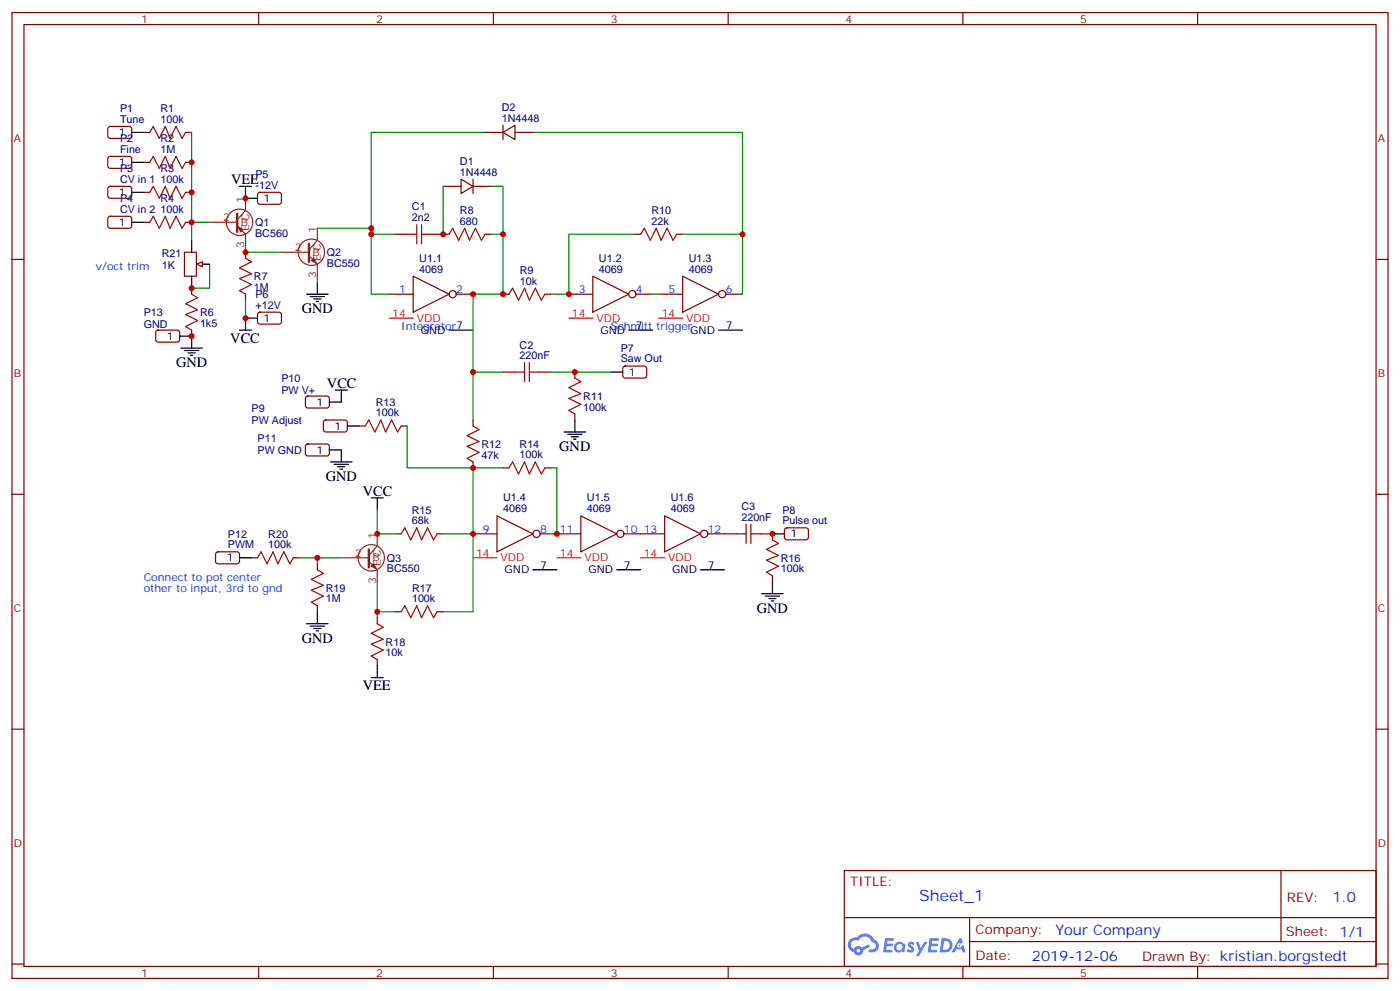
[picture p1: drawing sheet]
<svg xmlns="http://www.w3.org/2000/svg" width="412mm" height="292mm" viewBox="0 0 412 292" stroke-linecap="round" stroke-linejoin="round" font-family="sans-serif">
<g fill="none" stroke="#870000" stroke-width=".35">
<path d="M3.5 3.7h405.4v284.3h-405.4zM7.1 7.2h398.2v277.3h-398.2zM76.2 3.7v3.5M145.3 3.7v3.5M214.5 3.7v3.5M283.6 3.7v3.5M352.8 3.7v3.5M3.5 76.4h3.6M405.3 76.4h3.6M3.5 145.5h3.6M405.3 145.5h3.6M3.5 214.7h3.6"/>
<path d="M405.3 214.7h3.6M248.7 256.3h156.6v28.2h-156.6zM377.3 256.3v20.9M248.7 270.1h156.5M285.6 277.2h119.6M285.6 270.1v14.2M3.5 283.8h3.6M76.2 284.5v3.5M145.3 284.5v3.5M214.5 284.5v3.5M283.6 284.5v3.5M352.8 284.5v3.5"/>
<path d="M405.3 283.8h3.6"/>
</g>
<g fill="#5487ff">
<path d="M267.7 277.5a1.22 1.22 0 0 1 1.7 .2l-.4 .6a.47 .47 0 0 0-.3-.4 .47 .47 0 0 0-.5 .2l.1 .2a1.14 1.14 0 0 1 .8 1.8 1.14 1.14 0 0 1-1.9 0l-.2-.2 .5-.6 .7 .5a.29 .29 0 0 0 .3-.3 .29 .29 0 0 0-.2-.3 1.04 1.04 0 0 1-.6-1.7z"/>
<path d="M260.7 276.2h2.4l.3 .2-.2 .5-1.8 .1-.1 .8h1.5l.3 .4-.3 .4h-1.6l-.2 1.1h1.7l.2 .3-.2 .3-2.6 .1z"/>
<path d="M273.8 276.2h2.4l.3 .2-.1 .5-1.8 .1-.2 .8h1.6l.3 .4-.4 .4-1.6-.1-.1 1.1 1.7 .1 .2 .3-.2 .3-2.6 .1z"/>
<path d="M282.6 276.2h.7l.3 1.3-.6 .3a.69 .69 0 0 0-1 .3 .69 .69 0 0 0 .4 .9 .69 .69 0 0 0 .9-.6l.5-.2 .6 2.2h-.8l-.2-.9h-1.8l-.5 .9h-.8z"/>
<path d="M269.8 277.3h.8l.6 1.8 1.1-1.8h.9l-2.6 4.2h-.8l.9-1.5z"/>
<path d="M277.4 276.2l-.6 4.2h1.3a2.11 2.11 0 0 0 2.5-2.1 2.11 2.11 0 0 0-2.5-2.1zM278.1 277a1.39 1.39 0 0 1 1.7 1.4 1.39 1.39 0 0 1-1.8 1.2h-.3z"/>
<path d="M263.7 277.8a1.54 1.54 0 0 0-.1 2.2 1.54 1.54 0 0 0 2.2 .1l.6 .3 .3-2.3-.2-.3h-.4a1.49 1.49 0 0 0-2.4 0zM264 278.8a.94 .94 0 0 1 1.8 0 .94 .94 0 0 1-1.8 0z"/>
<path d="M250.4 276.6a2.18 2.18 0 0 0 1.1 3.7 1.44 1.44 0 0 0 1.6 .9 1.44 1.44 0 0 0 1.2-1.4l2-1.1-.5-.7-1.9 1a1.47 1.47 0 0 0-2.4 .4 1.39 1.39 0 0 1-.7-1.9 1.39 1.39 0 0 1 2-.5 2.12 2.12 0 0 1 2.2-1.3 2.12 2.12 0 0 1 1.9 1.7 1.14 1.14 0 0 1 1.1 1.4 1.14 1.14 0 0 1-1.7 .7 .43 .43 0 0 0-.5 .4 .43 .43 0 0 0 .4 .5 1.98 1.98 0 0 0 2.5-1.2 1.98 1.98 0 0 0-1.2-2.6 3.1 3.1 0 0 0-5.3-.6l-.9 .1zM252.3 279.9a.55 .55 0 0 1 1.1 0 .55 .55 0 0 1-1.1 0z"/>
<circle cx="282.6" cy="278.3" r=".26"/>
</g>
<g fill="none" stroke="#870000" stroke-width=".35">
<path d="M32 37.4l.5-.2 5.9 .1 .4 .6-.1 2.4-.6 .4h-5.9l-.5-.7v-2.1zM42.3 39h1.8M54.7 39h1.7M142.9 39h5.3M148.2 39l3.5-2.1v4.2zM148.2 36.9v4.2M151.7 39h5.3M32 46.2l.5-.2 5.9 .1 .4 .6-.1 2.4-.6 .5-5.9-.1-.5-.6v-2.2zM32 55.1l.5-.2h5.9l.4 .7-.1 2.4-.6 .4-5.9-.1-.5-.6v-2.1zM42.3 47.8h1.8M42.3 56.6h1.8M54.7 47.8h1.7"/>
<path d="M54.7 56.6h1.7M76.1 56.8l.5-.2 5.9 .1 .4 .6-.1 2.4-.6 .4h-5.9l-.5-.7v-2.1zM130.5 54.9h5.3M135.8 52.7l3.5 2.2-3.5 2.1zM139.3 52.7v4.3M139.3 54.9h5.3M32 63.9l.5-.2h5.9l.4 .7-.1 2.4-.6 .4-5.9-.1-.5-.6v-2.1zM42.3 65.4h1.8M54.3 74.3h3.6v7h-3.6zM54.7 65.4h1.7M58.6 77.8h1.7M72.3 74.3v1.7"/>
<path d="M116.4 69h3.5M127 69h5.3M142.9 69h1.7M187 69h1.7M199.3 69h1.8M46.1 97.4l.5-.2h5.9l.4 .7v2.4l-.7 .4h-5.9l-.4-.7v-2.1zM56.4 84.8v1.8M56.4 97.2v1.8M72.3 86.6v1.8M76.1 92.1l.5-.2 5.9 .1 .4 .6-.1 2.4-.6 .4h-5.9l-.5-.7v-2.1zM114.7 86.6h7M121.7 81.3l10.6 5.3-10.6 5.3z"/>
<path d="M134.4 86.6h4.9M148.2 86.6h1.7M160.5 86.6h1.8M167.6 86.6h7M174.6 81.3l10.6 5.3-10.6 5.3zM187.3 86.6h5M194 86.6h7.1M201.1 81.3l10.6 5.3-10.6 5.3zM213.8 86.6h4.9M90.2 116.8l.5-.2h5.9l.4 .7-.1 2.4-.6 .4h-5.9l-.4-.7v-2.1zM148.2 109.5h3.5M158.7 109.5h3.6"/>
<path d="M169.3 109.5v1.8M183.7 108l.4-.2h6l.4 .7-.1 2.4-.6 .4-5.9-.1-.5-.6v-2.1zM90.2 130.9l.5-.2 5.9 .1 .4 .6-.1 2.4-.6 .4h-5.9l-.4-.7v-2.1zM95.5 123.9l.5-.3 5.9 .1 .4 .7-.1 2.3-.6 .5-5.9-.1-.5-.6v-2.1zM105.8 125.4h1.8M118.2 125.4h1.7M139.3 123.6v1.8M139.3 136v1.8M148.2 137.8h1.7M160.5 137.8h1.8M169.3 121.9v1.7M116.4 157.2h1.8"/>
<path d="M128.8 157.2h1.7M139.3 157.2h7.1M146.4 151.9l10.6 5.3-10.6 5.3zM159.1 157.2h12M171.1 151.9l10.6 5.3-10.6 5.3zM183.8 157.2h12M195.8 151.9l10.6 5.3-10.6 5.3zM208.5 157.2h8.5M224 157.2h3.5v1.7M231.3 155.6l.5-.2 5.9 .1 .4 .6v2.4l-.7 .4h-5.9l-.4-.7v-2.1zM63.7 162.7l.5-.2h5.9l.5 .7-.1 2.4-.7 .4-5.9-.1-.4-.6v-2.1zM74.1 164.2h1.7"/>
<path d="M86.4 164.2h1.8M93.5 166v1.7M93.5 178.3v1.8M227.5 169.5v1.8M111.1 181.9v1.7M111.1 194.2v1.8M116.4 180.1h1.8M128.8 180.1h1.7"/>
<circle cx="133.3" cy="86.6" r="1.06"/>
<circle cx="186.3" cy="86.6" r="1.06"/>
<circle cx="212.7" cy="86.6" r="1.06"/>
<circle cx="158" cy="157.2" r="1.06"/>
<circle cx="182.7" cy="157.2" r="1.06"/>
<circle cx="207.4" cy="157.2" r="1.06"/>
</g>
<g fill="none" stroke="#000" stroke-width=".35">
<path d="M38.8 39h3.5M38.8 47.8h3.5M38.8 56.6h3.5M70.6 54.9h3.5M72.3 54.9v3.5h3.5M38.8 65.4h3.5M56.4 70.7v3.6M58.2 77.8h3.5M52.9 99h3.5v3.5M56.4 81.3v3.5M70.6 97.2h3.5M75.8 93.7h-3.5v3.5"/>
<path d="M90.3 86.6h6.4M91.4 87.3h4.2M92.4 88h2.1M93.1 88.7h.7M93.5 83.1v3.5M132.3 97.2h7M185.2 97.2h7.1M211.7 97.2h7M53.3 102.5h6.3M54.3 103.2h4.3M55.4 103.9h2.1M56.1 104.6h.7"/>
<path d="M98.8 114.8h3.5M100.5 114.8v3.6h-3.5M179.9 109.5h3.5M97 132.5h3.5v3.5M97.4 136h6.3M98.4 136.7h4.3M99.5 137.4h2.1M100.2 138.1h.7M102.3 125.4h3.5M166.2 127.2h6.3M167.2 127.9h4.2M168.3 128.6h2.1"/>
<path d="M169 129.3h.7M169.3 123.6v3.6M109.4 146.6h3.5M111.1 146.6v3.5M227.5 157.2h3.6M70.6 164.2h3.5M157 167.7h7M181.7 167.7h7M206.4 167.7h7M224.4 174.8h6.3M225.4 175.5h4.3M226.5 176.2h2.1"/>
<path d="M227.2 176.9h.7M227.5 171.3v3.5M90.3 183.6h6.4M91.4 184.3h4.2M92.4 185h2.1M93.1 185.7h.7M93.5 180.1v3.5M109.4 199.5h3.5M111.1 196v3.5"/>
</g>
<g fill="none" stroke="#a10000" stroke-width=".35">
<path d="M44.1 39l1.1-1.8 1.7 3.5 1.8-3.5 1.4 3.5 1.8-3.5 1.7 3.5 1.1-1.7M44.1 56.6l1.1-1.7 1.7 3.5 1.8-3.5 1.4 3.5 1.8-3.5 1.7 3.5 1.1-1.8M44.1 47.8l1.1-1.8 1.7 3.6 1.8-3.6 1.4 3.6 1.8-3.6 1.7 3.6 1.1-1.8M44.1 65.4l1.1-1.7 1.7 3.5 1.8-3.5 1.4 3.5 1.8-3.5 1.7 3.5 1.1-1.8M72.3 76l1.8 1.1-3.5 1.7 3.5 1.8-3.5 1.4 3.5 1.8-3.5 1.7 1.7 1.1M119.9 69h2.9M122.8 66.1v5.7M124.2 66.1v5.7M124.2 69h2.8M132.3 69l1-1.8 1.8 3.5 1.8-3.5 1.4 3.5 1.8-3.5 1.7 3.5 1.1-1.7M188.7 69l1.1-1.8 1.8 3.5 1.7-3.5 1.4 3.5 1.8-3.5 1.8 3.5 1-1.7M56.4 86.6l1.8 1.1-3.5 1.7 3.5 1.8-3.5 1.4 3.5 1.8-3.5 1.7 1.7 1.1"/>
<path d="M149.9 86.6l1.1-1.8 1.8 3.6 1.7-3.6 1.4 3.6 1.8-3.6 1.8 3.6 1-1.8M151.7 109.5h2.8M154.5 106.7v5.7M155.9 106.7v5.7M155.9 109.5h2.8M169.3 111.3l1.8 1.1-3.5 1.7 3.5 1.8-3.5 1.4 3.5 1.8-3.5 1.7 1.7 1.1M107.6 125.4l1.1-1.8 1.7 3.6 1.8-3.6 1.4 3.6 1.8-3.6 1.7 3.6 1.1-1.8M139.3 125.4l1.8 1.1-3.5 1.7 3.5 1.8-3.5 1.4 3.5 1.8-3.5 1.7 1.7 1.1M149.9 137.8l1.1-1.8 1.8 3.5 1.7-3.5 1.4 3.5 1.8-3.5 1.8 3.5 1-1.7M118.2 157.2l1-1.8 1.8 3.5 1.8-3.5 1.4 3.5 1.7-3.5 1.8 3.5 1.1-1.7M217 157.2h2.8M219.8 154.3v5.7"/>
<path d="M221.2 154.3v5.7M221.2 157.2h2.8M227.5 158.9l1.8 1.1-3.5 1.7 3.5 1.8-3.5 1.4 3.5 1.8-3.5 1.8 1.7 1M75.8 164.2l1.1-1.7 1.8 3.5 1.7-3.5 1.4 3.5 1.8-3.5 1.8 3.5 1-1.8M93.5 167.7l1.7 1.1-3.5 1.8 3.5 1.7-3.5 1.4 3.5 1.8-3.5 1.8 1.8 1M111.1 183.6l1.8 1.1-3.5 1.7 3.5 1.8-3.5 1.4 3.5 1.8-3.5 1.7 1.7 1.1M118.2 180.1l1-1.8 1.8 3.6 1.8-3.6 1.4 3.6 1.7-3.6 1.8 3.6 1.1-1.8"/>
</g>
<g fill="none" stroke="#008700" stroke-width=".35">
<path d="M56.4 39v31.7M142.9 39h-33.5v30h7M157 39h61.7v30M130.5 54.9v14.1M144.6 54.9h3.6v14.1M56.4 65.4h5.3M61.7 77.8v7h-5.3M72.3 72.5v1.8h10.6M93.5 67.2h15.9M109.4 69v17.6h5.3M144.6 69h3.6v17.6h-8.9v37M187 69h-19.4v17.6h-5.3"/>
<path d="M201.1 69h17.6v17.6M72.3 88.4v5.3M93.5 81.3v1.8M192.3 86.6h1.7M139.3 109.5h8.9M162.3 109.5h17.6M119.9 125.4v12.4h28.3M139.3 137.8v42.3h-8.8M162.3 137.8h1.7v19.4M111.1 150.1v7.1h5.3M130.5 157.2h8.8M88.2 164.2h12.3"/>
<path d="M93.5 164.2v1.8M111.1 171.3v10.6M111.1 180.1h5.3"/>
</g>
<g fill="none" stroke="#8c2424" stroke-width=".35">
<path d="M72.3 58.4v3.5l-2.5 2.8M61.7 65.4h8.1M69.8 66.5l2.5 2.5v3.5M82.9 74.3h8.1M91 75.3l2.5 2.5v3.5M93.5 67.2v3.5l-2.5 2.9M111.1 157.2v3.5l-2.4 2.8M100.5 164.2h8.2M108.7 165.3l2.4 2.4v3.6"/>
<circle cx="70.6" cy="65.4" r="3.9"/>
<circle cx="91.7" cy="74.3" r="3.9"/>
<circle cx="109.4" cy="164.2" r="3.9"/>
</g>
<path d="M69.8 63v5.3z" fill="#8c2424" stroke="#8c2424" stroke-width=".71"/>
<g fill="#8c2424" stroke="#8c2424" stroke-width=".35">
<path d="M70.2 66.9l1.4 .7-.7 .7z"/>
<path d="M91.7 76.7l.7-.7 .7 1.4z"/>
<path d="M109.4 166.7l.7-.7 .7 1.4z"/>
</g>
<path d="M91 71.8v5.3M108.7 161.7v5.3" fill="none" stroke="#8c2424" stroke-width=".71"/>
<path d="M114.7 93.7h7M167.6 93.7h7M194 93.7h7.1M139.3 164.2h7.1M164 164.2h7.1M188.7 164.2h7.1" fill="none" stroke="#f00" stroke-width=".35"/>
<path d="M57.9 77.8l1.7-.7v1.4z" fill="#f0f0f0" stroke="#870000" stroke-width=".35"/>
<g fill="#c00">
<circle cx="56.4" cy="99" r=".88"/>
<circle cx="111.1" cy="180.1" r=".88"/>
<circle cx="111.1" cy="157.2" r=".88"/>
<circle cx="164" cy="157.2" r=".88"/>
<circle cx="139.3" cy="157.2" r=".88"/>
<circle cx="169.3" cy="109.5" r=".88"/>
<circle cx="139.3" cy="109.5" r=".88"/>
<circle cx="218.7" cy="69" r=".88"/>
<circle cx="130.5" cy="69" r=".88"/>
<circle cx="109.4" cy="67.2" r=".88"/>
<circle cx="72.3" cy="58.4" r=".88"/>
<circle cx="56.4" cy="47.8" r=".88"/>
<circle cx="56.4" cy="56.6" r=".88"/>
<circle cx="56.4" cy="65.4" r=".88"/>
<circle cx="72.3" cy="93.7" r=".88"/>
<circle cx="72.3" cy="74.3" r=".88"/>
<circle cx="109.4" cy="69" r=".88"/>
<circle cx="148.2" cy="69" r=".88"/>
<circle cx="148.2" cy="86.6" r=".88"/>
<circle cx="167.6" cy="86.6" r=".88"/>
<circle cx="139.3" cy="86.6" r=".88"/>
<circle cx="139.3" cy="137.8" r=".88"/>
<circle cx="227.5" cy="157.2" r=".88"/>
<circle cx="93.5" cy="164.2" r=".88"/>
<circle cx="56.4" cy="84.8" r=".88"/>
</g>
<text font-size="4.6" fill="#00f" x="270.8" y="265.3">Sheet_1</text>
<g font-size="4.2">
<text x="68.1" y="54.2">VEE</text>
<text x="88.9" y="92.3">GND</text>
<text x="67.8" y="100.9">VCC</text>
<text x="51.9" y="108.1">GND</text>
<text x="96.3" y="114.1">VCC</text>
<text x="164.7" y="132.8">GND</text>
<text x="96" y="141.6">GND</text>
<text x="106.9" y="145.9">VCC</text>
<text x="223" y="180.4">GND</text>
<text x="88.9" y="189.3">GND</text>
<text x="106.8" y="203">VEE</text>
</g>
<g font-size="4.2" fill="#00f">
<text x="392.5" y="265.6">1.0</text>
<text x="310.9" y="275.1">Your Company</text>
<text x="304" y="282.9">2019-12-06</text>
</g>
<g font-size="3.9" fill="#800">
<text x="250.5" y="260.9">TITLE:</text>
<text x="379.1" y="265.6">REV:</text>
<text x="287.4" y="275.1">Company:</text>
<text x="378.7" y="275.7">Sheet: 1/1</text>
<text x="287.4" y="282.8">Date:</text>
<text x="336.4" y="282.8">Drawn By: kristian.borgstedt</text>
</g>
<g font-size="3.2" fill="#800">
<text x="41.6" y="6.7">1</text>
<text x="110.8" y="6.7">2</text>
<text x="179.9" y="6.7">3</text>
<text x="249.1" y="6.7">4</text>
<text x="318.2" y="6.7">5</text>
<text x="4.1" y="41.8">A</text>
<text x="405.9" y="41.8">A</text>
<text x="4.1" y="110.9">B</text>
<text x="405.9" y="110.9">B</text>
<text x="4.1" y="180.1">C</text>
<text x="405.9" y="180.1">C</text>
<text x="4.1" y="249.2">D</text>
<text x="405.9" y="249.2">D</text>
<text x="41.6" y="287.5">1</text>
<text x="110.8" y="287.5">2</text>
<text x="179.9" y="287.5">3</text>
<text x="249.1" y="287.5">4</text>
<text x="318.2" y="287.5">5</text>
</g>
<g font-size="3.2" fill="#000080">
<text x="35.4" y="32.9">P1</text>
<text x="47.3" y="32.9">R1</text>
<text x="147.8" y="35.8">1N4448</text>
<text x="147.8" y="32.6">D2</text>
<text x="35.4" y="36.2">Tune</text>
<text x="35.4" y="41.8">P2</text>
<text x="47.3" y="36.2">100k</text>
<text x="47.3" y="41.8">R2</text>
<text x="35.4" y="45">Fine</text>
<text x="47.3" y="45">1M</text>
<text x="35.4" y="53.8">CV in 1</text>
<text x="35.4" y="50.6">P3</text>
<text x="47.3" y="53.8">100k</text>
<text x="47.3" y="50.6">R3</text>
<text x="75.2" y="52.4">P5</text>
<text x="135.5" y="51.7">1N4448</text>
<text x="135.5" y="48.5">D1</text>
<text x="35.4" y="59.4">P4</text>
<text x="47.3" y="59.4">R4</text>
<text x="75.2" y="55.6">-12V</text>
<text x="35.4" y="62.6">CV in 2</text>
<text x="47.3" y="62.6">100k</text>
<text x="121.4" y="65.1">2n2</text>
<text x="121.4" y="61.9">C1</text>
<text x="135.5" y="63">R8</text>
<text x="191.9" y="63">R10</text>
<text x="75.1" y="69.7">BC560</text>
<text x="135.5" y="66.1">680</text>
<text x="191.9" y="66.1">22k</text>
<text x="47.6" y="75.6">R21</text>
<text x="123.5" y="77.1">U1.1</text>
<text x="176.4" y="77">U1.2</text>
<text x="202.9" y="77">U1.3</text>
<text x="47.6" y="79.1">1K</text>
<text x="74.8" y="82.4">R7</text>
<text x="96.3" y="78.6">BC550</text>
<text x="123.5" y="80.3">4069</text>
<text x="153.1" y="83.8">10k</text>
<text x="153.1" y="80.6">R9</text>
<text x="176.4" y="80.3">4069</text>
<text x="202.9" y="80.3">4069</text>
<text x="74.8" y="85.6">1M</text>
<text x="75.2" y="87.7">P6</text>
<text x="42.3" y="93.2">P13</text>
<text x="58.9" y="93">R6</text>
<text x="75.2" y="90.8">+12V</text>
<text x="42.3" y="96.7">GND</text>
<text x="58.9" y="96.2">1k5</text>
<text x="153" y="105.7">220nF</text>
<text x="153" y="102.6">C2</text>
<text x="182.8" y="106.7">Saw Out</text>
<text x="182.8" y="103.6">P7</text>
<text x="82.9" y="112.5">P10</text>
<text x="82.9" y="116">PW V+</text>
<text x="110.7" y="119.6">R13</text>
<text x="171.8" y="117.9">R11</text>
<text x="74.1" y="124.9">PW Adjust</text>
<text x="74.1" y="121.3">P9</text>
<text x="110.7" y="122.6">100k</text>
<text x="171.8" y="120.9">100k</text>
<text x="75.8" y="130.1">P11</text>
<text x="141.8" y="132">R12</text>
<text x="153" y="131.9">R14</text>
<text x="75.8" y="133.7">PW GND</text>
<text x="141.8" y="135">47k</text>
<text x="153" y="134.9">100k</text>
<text x="148.2" y="147.6">U1.4</text>
<text x="172.9" y="147.6">U1.5</text>
<text x="197.6" y="147.6">U1.6</text>
<text x="121.3" y="154.3">68k</text>
<text x="121.3" y="151.3">R15</text>
<text x="148.2" y="150.8">4069</text>
<text x="172.9" y="150.8">4069</text>
<text x="197.6" y="150.8">4069</text>
<text x="218.4" y="153.3">220nF</text>
<text x="218.4" y="150.2">C3</text>
<text x="230.5" y="154.3">Pulse out</text>
<text x="230.5" y="151.3">P8</text>
<text x="67.1" y="161.4">PWM</text>
<text x="67.1" y="158.3">P12</text>
<text x="79" y="161.4">100k</text>
<text x="79" y="158.3">R20</text>
<text x="230" y="165.4">R16</text>
<text x="113.9" y="168.5">BC550</text>
<text x="230" y="168.5">100k</text>
<text x="96" y="177.3">1M</text>
<text x="96" y="174.2">R19</text>
<text x="121.4" y="177.3">100k</text>
<text x="121.4" y="174.2">R17</text>
<text x="113.6" y="190.1">R18</text>
<text x="113.6" y="193.2">10k</text>
</g>
<g font-size="3.2">
<text x="35" y="40">1</text>
<text x="35" y="48.9">1</text>
<text x="35" y="57.7">1</text>
<text x="77.6" y="59.4">1</text>
<text x="35" y="66.5">1</text>
<text x="77.6" y="94.7">1</text>
<text x="49.1" y="100">1</text>
<text x="124" y="98.2">GND</text>
<text x="176.9" y="98.2">GND</text>
<text x="187.3" y="96.8">7</text>
<text x="203.3" y="98.2">GND</text>
<text x="213.8" y="96.8">7</text>
<text x="185.2" y="110.6">1</text>
<text x="93.2" y="119.4">1</text>
<text x="98.5" y="126.5">1</text>
<text x="93.2" y="133.5">1</text>
<text x="232.8" y="158.2">1</text>
<text x="66.8" y="165.3">1</text>
<text x="159.1" y="167.4">7</text>
<text x="183.8" y="167.4">7</text>
<text x="208.5" y="167.4">7</text>
<text x="148.6" y="168.8">GND</text>
<text x="173.3" y="168.8">GND</text>
<text x="198" y="168.8">GND</text>
</g>
<g font-size="3.2" fill="#8d2323">
<text x="72" y="59.8" transform="rotate(-90 72 59.8)">1</text>
<text x="65.7" y="65.1">2</text>
<text x="70.9" y="66.5">B Q1</text>
<text x="73.4" y="67.9" transform="rotate(-90 73.4 67.9)">E C</text>
<text x="93.1" y="68.6" transform="rotate(-90 93.1 68.6)">1</text>
<text x="72" y="73.1" transform="rotate(-90 72 73.1)">3</text>
<text x="86.9" y="73.9">2</text>
<text x="92.1" y="75.3">B Q2</text>
<text x="94.5" y="76.7" transform="rotate(-90 94.5 76.7)">E C</text>
<text x="93.1" y="81.9" transform="rotate(-90 93.1 81.9)">3</text>
<text x="110.8" y="158.6" transform="rotate(-90 110.8 158.6)">1</text>
<text x="104.5" y="163.9">2</text>
<text x="109.7" y="165.3">B Q3</text>
<text x="112.2" y="166.7" transform="rotate(-90 112.2 166.7)">E C</text>
<text x="110.8" y="171.9" transform="rotate(-90 110.8 171.9)">3</text>
</g>
<g font-size="3.2" fill="#00f">
<text x="28.2" y="79.4">v/oct trim</text>
<text x="117.6" y="86.3">1</text>
<text x="134.4" y="86.3">2</text>
<text x="170.5" y="86.3">3</text>
<text x="187.3" y="86.3">4</text>
<text x="196.9" y="86.3">5</text>
<text x="213.8" y="86.3">6</text>
<text x="118.2" y="97.1">Integrator7</text>
<text x="179.9" y="97.1">Schmitt trigger</text>
<text x="142.3" y="156.8">9</text>
<text x="159.1" y="156.8">8</text>
<text x="164.9" y="156.8">11</text>
<text x="183.8" y="156.8">10</text>
<text x="189.6" y="156.8">13</text>
<text x="208.5" y="156.8">12</text>
<text x="42.3" y="171">Connect to pot center</text>
<text x="42.3" y="174.2">other to input, 3rd to gnd</text>
</g>
<g font-size="3.2" fill="#f00">
<text x="115.6" y="93.3">14</text>
<text x="122.8" y="94.7">VDD</text>
<text x="168.5" y="93.3">14</text>
<text x="175.7" y="94.7">VDD</text>
<text x="194.9" y="93.3">14</text>
<text x="202.1" y="94.7">VDD</text>
<text x="140.3" y="163.9">14</text>
<text x="147.5" y="165.3">VDD</text>
<text x="164.9" y="163.9">14</text>
<text x="172.2" y="165.3">VDD</text>
<text x="189.6" y="163.9">14</text>
<text x="196.8" y="165.3">VDD</text>
</g>
</svg>
